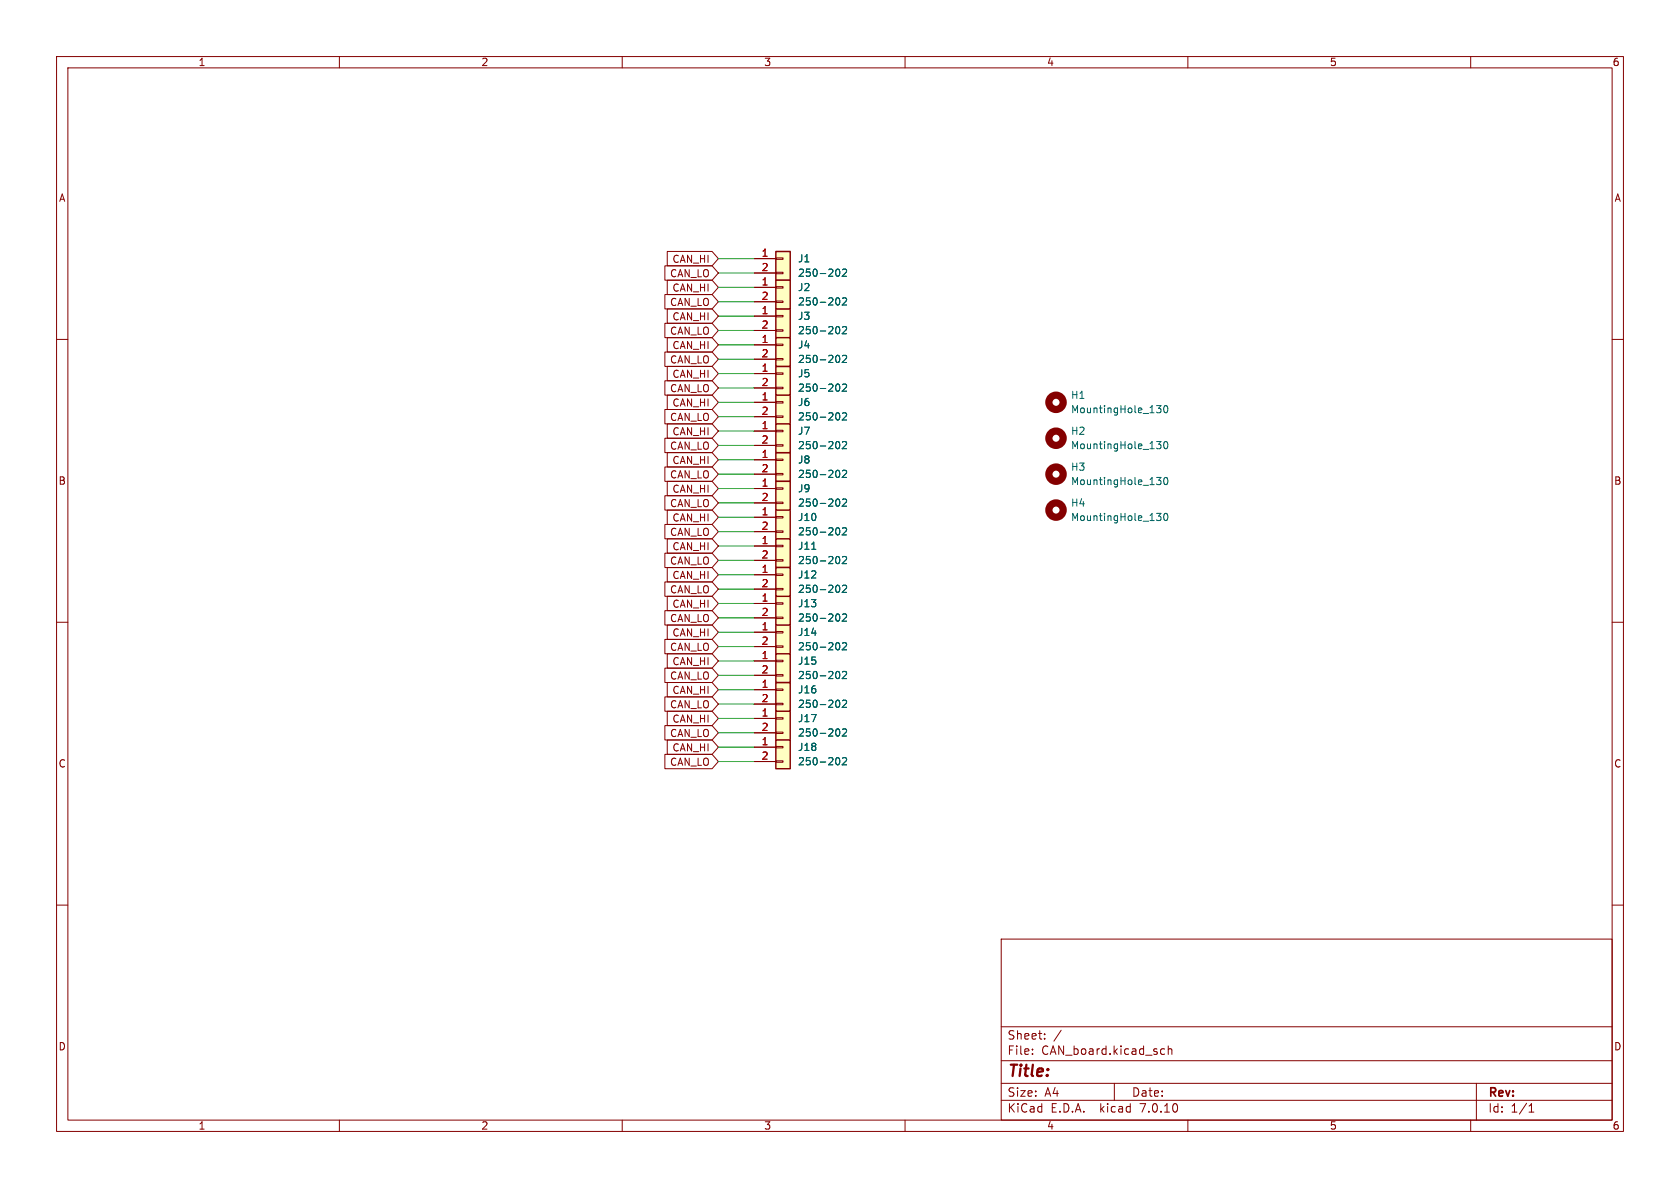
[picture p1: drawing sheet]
<svg xmlns="http://www.w3.org/2000/svg" width="297mm" height="210mm" viewBox="0 0 297 210" stroke-linecap="round" stroke-linejoin="round" font-family="sans-serif">
<g fill="none" stroke="#840000" stroke-width=".18">
<path d="M10 10h277v190h-277zM12 12h273v186h-273zM60 10v2M110 10v2M160 10v2M210 10v2M260 10v2M10 60h2M117.5 52.1h8.4l1.1 1.2-1.1 1.3h-8.4zM117.5 47h8.4l1.1 1.3-1.1 1.2h-8.4zM117.5 57.1h8.4l1.1 1.3-1.1 1.3h-8.4zM118 54.6h7.9l1.1 1.3-1.1 1.3h-7.9z"/>
<path d="M118 44.4h7.9l1.1 1.3-1.1 1.3h-7.9zM118 49.5h7.9l1.1 1.3-1.1 1.3h-7.9zM118 59.7h7.9l1.1 1.3-1.1 1.2h-7.9zM133.3 45.7h3.9M133.3 48.3h3.9M133.3 55.9h3.9M133.3 58.4h3.9M133.3 50.8h3.9M133.3 53.3h3.9M137.2 48.1h1.2v.3h-1.2zM137.2 45.6h1.2v.2h-1.2zM137.2 58.3h1.2v.2h-1.2z"/>
<path d="M137.2 55.8h1.2v.2h-1.2zM137.2 53.2h1.2v.3h-1.2zM137.2 50.7h1.2v.2h-1.2zM285 60h2M117.5 67.3h8.4l1.1 1.3-1.1 1.3h-8.4zM117.5 77.5h8.4l1.1 1.2-1.1 1.3h-8.4zM117.5 62.2h8.4l1.1 1.3-1.1 1.3h-8.4zM117.5 72.4h8.4l1.1 1.3-1.1 1.2h-8.4zM118 64.8h7.9l1.1 1.2-1.1 1.3h-7.9zM118 74.9h7.9l1.1 1.3-1.1 1.3h-7.9zM118 69.8h7.9l1.1 1.3-1.1 1.3h-7.9zM133.3 71.1h3.9"/>
<path d="M133.3 73.7h3.9M133.3 66h3.9M133.3 68.6h3.9M133.3 61h3.9M133.3 63.5h3.9M133.3 76.2h3.9M133.3 78.7h3.9M137.2 73.5h1.2v.3h-1.2zM137.2 71h1.2v.2h-1.2zM137.2 68.5h1.2v.2h-1.2zM137.2 65.9h1.2v.3h-1.2zM137.2 63.4h1.2v.2h-1.2z"/>
<path d="M137.2 60.8h1.2v.3h-1.2zM137.2 78.6h1.2v.3h-1.2zM137.2 76.1h1.2v.2h-1.2zM117.5 92.7h8.4l1.1 1.3-1.1 1.3h-8.4zM117.5 97.8h8.4l1.1 1.3-1.1 1.2h-8.4zM117.5 87.6h8.4l1.1 1.3-1.1 1.3h-8.4zM117.5 82.5h8.4l1.1 1.3-1.1 1.3h-8.4zM118 80h7.9l1.1 1.3-1.1 1.3h-7.9zM118 90.2h7.9l1.1 1.2-1.1 1.3h-7.9zM118 95.2h7.9l1.1 1.3-1.1 1.3h-7.9zM118 85.1h7.9l1.1 1.3-1.1 1.2h-7.9zM133.3 81.3h3.9"/>
<path d="M133.3 83.8h3.9M133.3 91.4h3.9M133.3 94h3.9M133.3 96.5h3.9M133.3 99.1h3.9M133.3 86.4h3.9M133.3 88.9h3.9M137.2 83.7h1.2v.2h-1.2zM137.2 81.2h1.2v.2h-1.2zM137.2 93.9h1.2v.2h-1.2zM137.2 91.3h1.2v.3h-1.2zM137.2 98.9h1.2v.3h-1.2z"/>
<path d="M137.2 96.4h1.2v.2h-1.2zM137.2 88.8h1.2v.2h-1.2zM137.2 86.2h1.2v.3h-1.2zM10 110h2M117.5 102.9h8.4l1.1 1.2-1.1 1.3h-8.4zM117.5 107.9h8.4l1.1 1.3-1.1 1.3h-8.4zM117.5 118.1h8.4l1.1 1.3-1.1 1.3h-8.4zM117.5 113h8.4l1.1 1.3-1.1 1.3h-8.4zM118 105.4h7.9l1.1 1.3-1.1 1.3h-7.9zM118 110.5h7.9l1.1 1.3-1.1 1.2h-7.9zM118 115.6h7.9l1.1 1.2-1.1 1.3h-7.9zM118 100.3h7.9l1.1 1.3-1.1 1.3h-7.9z"/>
<path d="M133.3 111.8h3.9M133.3 114.3h3.9M133.3 116.8h3.9M133.3 119.4h3.9M133.3 106.7h3.9M133.3 109.2h3.9M133.3 101.6h3.9M133.3 104.1h3.9M137.2 114.2h1.2v.2h-1.2zM137.2 111.6h1.2v.3h-1.2zM137.2 119.3h1.2v.2h-1.2zM137.2 116.7h1.2v.3h-1.2z"/>
<path d="M137.2 109.1h1.2v.2h-1.2zM137.2 106.6h1.2v.2h-1.2zM137.2 104h1.2v.3h-1.2zM137.2 101.5h1.2v.2h-1.2zM285 110h2M117.5 133.3h8.4l1.1 1.3-1.1 1.3h-8.4zM117.5 128.3h8.4l1.1 1.2-1.1 1.3h-8.4zM117.5 123.2h8.4l1.1 1.3-1.1 1.2h-8.4zM118 120.6h7.9l1.1 1.3-1.1 1.3h-7.9zM118 130.8h7.9l1.1 1.3-1.1 1.3h-7.9zM118 125.7h7.9l1.1 1.3-1.1 1.3h-7.9zM133.3 127h3.9"/>
<path d="M133.3 129.5h3.9M133.3 121.9h3.9M133.3 124.5h3.9M133.3 132.1h3.9M133.3 134.6h3.9M137.2 129.4h1.2v.3h-1.2zM137.2 126.9h1.2v.2h-1.2zM137.2 124.3h1.2v.3h-1.2zM137.2 121.8h1.2v.2h-1.2zM137.2 134.5h1.2v.2h-1.2zM137.2 132h1.2v.2h-1.2zM10 160h2"/>
<path d="M285 160h2M177 166h108v32h-108zM60 198v2M110 198v2M160 198v2M177 194.5h108M177 191.5h108M177 187.5h108M177 181.5h108M182.5 186.3v.1M182.5 185.5v.1M184.7 183.6v.1"/>
<path d="M184.7 182.8v.1M187.6 182.1l-1.3 2M197 191.5v3M205.5 185.4l.4 .1M205.9 186.3l-.4 .1M206.5 185.5l.2-.1 .4 .1 .1 .9M206.5 184.9v1.5M210 198v2M260 198v2M261 191.5v6.5M270.3 196.6h.9M270.3 195.5l.4-.4v1.5"/>
</g>
<g fill="#ffffc2" stroke="#ffffc2" stroke-width=".18">
<path d="M137.2 125.7h2.5v5.1h-2.5z"/>
<path d="M137.2 120.7h2.5v5h-2.5z"/>
<path d="M137.2 69.9h2.5v5h-2.5z"/>
<path d="M137.2 80h2.5v5.1h-2.5z"/>
<path d="M137.2 110.5h2.5v5.1h-2.5z"/>
<path d="M137.2 115.6h2.5v5.1h-2.5z"/>
<path d="M137.2 105.4h2.5v5.1h-2.5z"/>
<path d="M137.2 44.5h2.5v5h-2.5z"/>
<path d="M137.2 54.6h2.5v5.1h-2.5z"/>
<path d="M137.2 64.8h2.5v5.1h-2.5z"/>
<path d="M137.2 49.5h2.5v5.1h-2.5z"/>
<path d="M137.2 59.7h2.5v5.1h-2.5z"/>
<path d="M137.2 90.2h2.5v5.1h-2.5z"/>
<path d="M137.2 95.3h2.5v5h-2.5z"/>
<path d="M137.2 100.3h2.5v5.1h-2.5z"/>
<path d="M137.2 85.1h2.5v5.1h-2.5z"/>
<path d="M137.2 74.9h2.5v5.1h-2.5z"/>
<path d="M137.2 130.8h2.5v5.1h-2.5z"/>
</g>
<g fill="none" stroke="#840000" stroke-width=".25">
<path d="M137.2 44.5h2.5v5h-2.5zM137.2 54.6h2.5v5.1h-2.5zM137.2 49.5h2.5v5.1h-2.5zM137.2 59.7h2.5v5.1h-2.5zM137.2 69.9h2.5v5h-2.5zM137.2 64.8h2.5v5.1h-2.5zM137.2 74.9h2.5v5.1h-2.5zM137.2 80h2.5v5.1h-2.5zM137.2 90.2h2.5v5.1h-2.5zM137.2 95.3h2.5v5h-2.5zM137.2 85.1h2.5v5.1h-2.5zM137.2 110.5h2.5v5.1h-2.5z"/>
<path d="M137.2 115.6h2.5v5.1h-2.5zM137.2 105.4h2.5v5.1h-2.5zM137.2 100.3h2.5v5.1h-2.5zM137.2 125.7h2.5v5.1h-2.5zM137.2 120.7h2.5v5h-2.5zM137.2 130.8h2.5v5.1h-2.5z"/>
</g>
<g fill="none" stroke="#006464" stroke-width=".18">
<path d="M147.9 47.6h.1a.68 .68 0 0 1 .5 .6 .68 .68 0 0 1-.5 .6h-.1M147.9 52.7l.1-.1a.68 .68 0 0 1 .5 .7 .68 .68 0 0 1-.5 .6h-.1M147.9 57.8l.1-.1a.68 .68 0 0 1 .5 .7 .68 .68 0 0 1-.5 .6l-.1-.1M148.9 47.7l.5-.1 .3 .3-.8 .9h.8M148.9 52.8l.5-.2 .3 .4-.8 .9h.8M148.9 57.9l.5-.2 .3 .4-.8 .9h.8M147.9 62.9l.1-.1a.68 .68 0 0 1 .5 .6 .68 .68 0 0 1-.5 .7l-.1-.1M147.9 68l.1-.1a.68 .68 0 0 1 .5 .6 .68 .68 0 0 1-.5 .7l-.1-.1M147.9 73h.1a.68 .68 0 0 1 .5 .6 .68 .68 0 0 1-.5 .6h-.1M147.9 78.1l.1-.1a.68 .68 0 0 1 .5 .7 .68 .68 0 0 1-.5 .6h-.1M148.9 62.9l.5-.1 .3 .4-.8 .9h.8M148.9 68l.5-.1 .3 .4-.8 .9h.8"/>
<path d="M148.9 73.1l.5-.1 .3 .3-.8 .9h.8M148.9 78.2l.5-.2 .3 .4-.8 .9h.8M204.5 71.7h.7l-.4 .5 .4 .1v.5l-.2 .2-.5-.1M204.5 78h.7l-.4 .5 .4 .2v.5l-.2 .1h-.5M205.9 71.8l.1-.1a.68 .68 0 0 1 .5 .6 .68 .68 0 0 1-.5 .7 .84 .84 0 0 1-.1-1.2zM205.9 78.1l.1-.1a.68 .68 0 0 1 .5 .7 .68 .68 0 0 1-.5 .6 .84 .84 0 0 1-.1-1.2zM143.5 97.1h.7M147.9 83.2l.1-.1a.68 .68 0 0 1 .5 .7 .68 .68 0 0 1-.5 .6l-.1-.1M147.9 88.3l.1-.1a.68 .68 0 0 1 .5 .6 .68 .68 0 0 1-.5 .7l-.1-.1M147.9 93.4l.1-.1a.68 .68 0 0 1 .5 .6 .68 .68 0 0 1-.5 .7l-.1-.1M147.9 98.4h.1a.68 .68 0 0 1 .5 .6 .68 .68 0 0 1-.5 .6h-.1M148.9 83.3l.5-.2 .3 .4-.8 .9h.8"/>
<path d="M148.9 88.3l.5-.1 .3 .4-.8 .9h.8M148.9 93.4l.5-.1 .3 .4-.8 .9h.8M148.9 98.5l.5-.1 .3 .3-.8 .9h.8M204.5 84.4h.7l-.4 .5 .4 .1v.5l-.2 .2-.5-.1M204.5 90.7h.7l-.4 .5 .4 .2v.5l-.2 .1h-.5M205.9 84.5l.1-.1a.68 .68 0 0 1 .5 .6 .68 .68 0 0 1-.5 .7 .84 .84 0 0 1-.1-1.2zM205.9 90.8l.1-.1a.68 .68 0 0 1 .5 .7 .68 .68 0 0 1-.5 .6 .84 .84 0 0 1-.1-1.2zM147.9 103.5l.1-.1a.68 .68 0 0 1 .5 .7 .68 .68 0 0 1-.5 .6h-.1M147.9 108.6l.1-.1a.68 .68 0 0 1 .5 .7 .68 .68 0 0 1-.5 .6l-.1-.1M147.9 113.7l.1-.1a.68 .68 0 0 1 .5 .6 .68 .68 0 0 1-.5 .7l-.1-.1M147.9 118.8l.1-.1a.68 .68 0 0 1 .5 .6 .68 .68 0 0 1-.5 .7l-.1-.1M148.9 103.6l.5-.2 .3 .4-.8 .9h.8"/>
<path d="M148.9 108.7l.5-.2 .3 .4-.8 .9h.8M148.9 113.7l.5-.1 .3 .4-.8 .9h.8M148.9 118.8l.5-.1 .3 .4-.8 .9h.8M147.9 128.9l.1-.1a.68 .68 0 0 1 .5 .7 .68 .68 0 0 1-.5 .6h-.1M147.9 123.8h.1a.68 .68 0 0 1 .5 .6 .68 .68 0 0 1-.5 .6h-.1M147.9 134l.1-.1a.68 .68 0 0 1 .5 .7 .68 .68 0 0 1-.5 .6l-.1-.1M148.9 129l.5-.2 .3 .4-.8 .9h.8M148.9 123.9l.5-.1 .3 .3-.8 .9h.8M148.9 134.1l.5-.2 .3 .4-.8 .9h.8"/>
</g>
<g fill="none" stroke="#840000" stroke-width="1.3">
<circle cx="186.7" cy="71.1" r="1.27"/>
<circle cx="186.7" cy="77.5" r="1.27"/>
<circle cx="186.7" cy="90.2" r="1.27"/>
<circle cx="186.7" cy="83.8" r="1.27"/>
</g>
<g fill="none" stroke="#009600" stroke-width=".18">
<path d="M127 45.7h6.3M127 55.9h6.3M127 53.3h6.3M127 48.3h6.3M127 50.8h6.3M127 58.4h6.3M127 61h6.3M127 78.7h6.3M127 76.2h6.3M127 73.7h6.3M127 71.1h6.3M127 66h6.3"/>
<path d="M127 63.5h6.3M127 68.6h6.3M127 94h6.3M127 96.5h6.3M127 88.9h6.3M127 86.4h6.3M127 81.3h6.3M127 83.8h6.3M127 99.1h6.3M127 91.4h6.3M127 114.3h6.3M127 116.8h6.3"/>
<path d="M127 119.4h6.3M127 109.2h6.3M127 106.7h6.3M127 104.1h6.3M127 111.8h6.3M127 101.6h6.3M127 127h6.3M127 132.1h6.3M127 124.5h6.3M127 134.6h6.3M127 129.5h6.3M127 121.9h6.3"/>
</g>
<text font-size="2.8" fill="#840000" x="178" y="190.9">Title:</text>
<g font-size="2.1" fill="#840000">
<text x="178" y="184">Sheet:</text>
<text x="178" y="186.7">File:</text>
<text x="184.1" y="186.7">CAN_board.kicad_sch</text>
<text x="178" y="196.9">KiCad</text>
<text x="178" y="194.1">Size:</text>
<text x="184.7" y="194.1">A4</text>
<text x="185.7" y="196.9">E.D.A.</text>
<text x="194.6" y="196.9">kicad</text>
<text x="200" y="194.1">Date:</text>
<text x="201.8" y="196.9">7.0.10</text>
<text x="263" y="194.3">Rev:</text>
<text x="263" y="196.9">Id:</text>
<text x="267.1" y="196.9">1/1</text>
</g>
<g font-size="1.8" fill="#840000">
<text x="35" y="11.9">1</text>
<text x="85" y="11.9">2</text>
<text x="135" y="11.9">3</text>
<text x="185" y="11.9">4</text>
<text x="235" y="11.9">5</text>
<text x="285" y="11.9">6</text>
<text x="10.3" y="35.9">A</text>
<text x="285.3" y="35.9">A</text>
<text x="118.8" y="46.7">CAN_HI</text>
<text x="118.4" y="49.2">CAN_LO</text>
<text x="118.8" y="51.8">CAN_HI</text>
<text x="118.4" y="54.3">CAN_LO</text>
<text x="118.4" y="59.4">CAN_LO</text>
<text x="118.8" y="56.8">CAN_HI</text>
<text x="118.4" y="64.5">CAN_LO</text>
<text x="118.8" y="61.9">CAN_HI</text>
<text x="118.4" y="69.5">CAN_LO</text>
<text x="118.8" y="67">CAN_HI</text>
<text x="118.4" y="74.6">CAN_LO</text>
<text x="118.8" y="77.2">CAN_HI</text>
<text x="118.8" y="72.1">CAN_HI</text>
<text x="118.4" y="79.7">CAN_LO</text>
<text x="118.8" y="82.2">CAN_HI</text>
<text x="10.3" y="85.9">B</text>
<text x="118.4" y="89.9">CAN_LO</text>
<text x="118.4" y="84.8">CAN_LO</text>
<text x="118.8" y="87.3">CAN_HI</text>
<text x="285.3" y="85.9">B</text>
<text x="118.4" y="94.9">CAN_LO</text>
<text x="118.8" y="92.4">CAN_HI</text>
<text x="118.4" y="100">CAN_LO</text>
<text x="118.8" y="97.5">CAN_HI</text>
<text x="118.4" y="105.1">CAN_LO</text>
<text x="118.8" y="107.6">CAN_HI</text>
<text x="118.8" y="102.6">CAN_HI</text>
<text x="118.4" y="110.2">CAN_LO</text>
<text x="118.8" y="112.7">CAN_HI</text>
<text x="118.4" y="115.3">CAN_LO</text>
<text x="118.8" y="117.8">CAN_HI</text>
<text x="118.4" y="120.3">CAN_LO</text>
<text x="118.4" y="125.4">CAN_LO</text>
<text x="118.8" y="122.9">CAN_HI</text>
<text x="118.4" y="130.5">CAN_LO</text>
<text x="118.8" y="128">CAN_HI</text>
<text x="10.3" y="135.9">C</text>
<text x="118.4" y="135.6">CAN_LO</text>
<text x="118.8" y="133">CAN_HI</text>
<text x="285.3" y="135.9">C</text>
<text x="10.3" y="185.9">D</text>
<text x="285.3" y="185.9">D</text>
<text x="35" y="199.9">1</text>
<text x="85" y="199.9">2</text>
<text x="135" y="199.9">3</text>
<text x="185" y="199.9">4</text>
<text x="235" y="199.9">5</text>
<text x="285" y="199.9">6</text>
</g>
<g font-size="1.8" fill="#a90000">
<text x="134.5" y="45.5">1</text>
<text x="134.5" y="48">2</text>
<text x="134.5" y="50.5">1</text>
<text x="134.5" y="53.1">2</text>
<text x="134.5" y="55.6">1</text>
<text x="134.5" y="58.2">2</text>
<text x="134.5" y="65.8">1</text>
<text x="134.5" y="60.7">1</text>
<text x="134.5" y="63.2">2</text>
<text x="134.5" y="70.9">1</text>
<text x="134.5" y="68.3">2</text>
<text x="134.5" y="73.4">2</text>
<text x="134.5" y="75.9">1</text>
<text x="134.5" y="81">1</text>
<text x="134.5" y="83.6">2</text>
<text x="134.5" y="78.5">2</text>
<text x="134.5" y="86.1">1</text>
<text x="134.5" y="88.6">2</text>
<text x="134.5" y="91.2">1</text>
<text x="134.5" y="93.7">2</text>
<text x="134.5" y="96.3">1</text>
<text x="134.5" y="98.8">2</text>
<text x="134.5" y="101.3">1</text>
<text x="134.5" y="106.4">1</text>
<text x="134.5" y="103.9">2</text>
<text x="134.5" y="111.5">1</text>
<text x="134.5" y="109">2</text>
<text x="134.5" y="114">2</text>
<text x="134.5" y="116.6">1</text>
<text x="134.5" y="119.1">2</text>
<text x="134.5" y="121.7">1</text>
<text x="134.5" y="124.2">2</text>
<text x="134.5" y="126.7">1</text>
<text x="134.5" y="129.3">2</text>
<text x="134.5" y="131.8">1</text>
<text x="134.5" y="134.4">2</text>
</g>
<g font-size="1.8" fill="#006464">
<text x="141" y="46.6">J1</text>
<text x="141" y="51.7">J2</text>
<text x="141" y="49.1">250-202</text>
<text x="141" y="56.7">J3</text>
<text x="141" y="59.3">250-202</text>
<text x="141" y="54.2">250-202</text>
<text x="141" y="61.8">J4</text>
<text x="141" y="64.4">250-202</text>
<text x="141" y="72">J6</text>
<text x="141" y="66.9">J5</text>
<text x="141" y="69.4">250-202</text>
<text x="189.2" y="70.7">H1</text>
<text x="141" y="77.1">J7</text>
<text x="141" y="74.5">250-202</text>
<text x="189.2" y="73.3">MountingHole_130</text>
<text x="189.2" y="77.1">H2</text>
<text x="141" y="82.1">J8</text>
<text x="141" y="79.6">250-202</text>
<text x="189.2" y="79.6">MountingHole_130</text>
<text x="189.2" y="83.4">H3</text>
<text x="141" y="87.2">J9</text>
<text x="141" y="84.7">250-202</text>
<text x="141" y="89.8">250-202</text>
<text x="189.2" y="86">MountingHole_130</text>
<text x="189.2" y="89.8">H4</text>
<text x="141" y="92.3">J10</text>
<text x="141" y="94.8">250-202</text>
<text x="189.2" y="92.3">MountingHole_130</text>
<text x="141" y="97.4">J11</text>
<text x="141" y="99.9">250-202</text>
<text x="141" y="107.5">J13</text>
<text x="141" y="102.5">J12</text>
<text x="141" y="105">250-202</text>
<text x="141" y="112.6">J14</text>
<text x="141" y="110.1">250-202</text>
<text x="141" y="115.2">250-202</text>
<text x="141" y="117.7">J15</text>
<text x="141" y="122.8">J16</text>
<text x="141" y="125.3">250-202</text>
<text x="141" y="120.2">250-202</text>
<text x="141" y="127.9">J17</text>
<text x="141" y="130.4">250-202</text>
<text x="141" y="132.9">J18</text>
<text x="141" y="135.5">250-202</text>
</g>
</svg>
